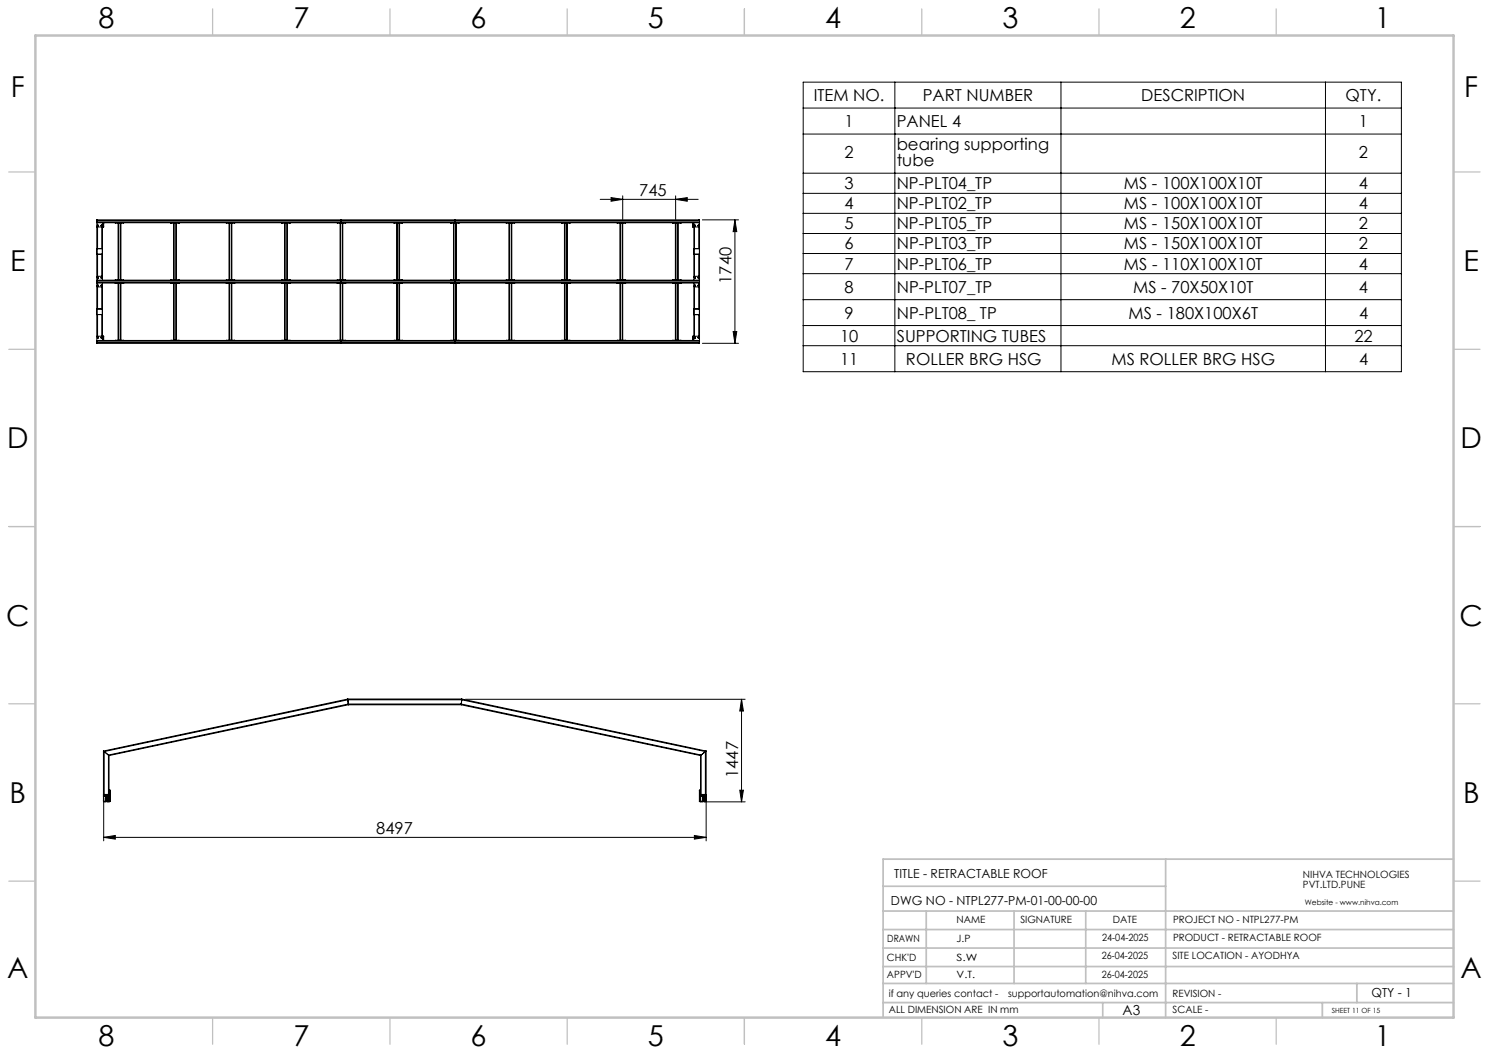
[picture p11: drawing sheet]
<svg xmlns="http://www.w3.org/2000/svg" width="420mm" height="297mm" viewBox="0 0 420 297" stroke-linecap="round" stroke-linejoin="round" font-family="sans-serif">
<g fill="none" stroke="#000" stroke-width=".28">
<path d="M226.6 23.2h168.7v81.6h-168.7zM226.6 30.5h168.7M226.6 37.8h168.7M252.4 23.2v81.6M299.3 23.2v81.6M373.9 23.2v81.6M169.3 56.2h27.6M172.4 55.7l3.2 .5-3.2 .6zM175.6 55.2v6.7M190.6 56.2l3.3-.5v1.1zM190.6 55.2v6.7M226.6 48.9h168.7"/>
<path d="M226.6 54.5h168.7M27.3 70.1h.1M27.3 63.9h1.6M27.3 62.6l170 .1-169.9 .1zM27.3 79.6l170 .1-169.9 .1zM27.3 71.7h.2v6.2M27.3 79.1l169.8-.1 .2 .2h-170zM27.3 70.1v1.6M27.3 70.1h1.6M27.3 71.7h1.6M27.4 62l-.1 .1M27.4 62v34.8"/>
<path d="M27.4 62h169.8M27.4 63.6l.3-.1 .1 .2h-.3zM27.5 77.9l-.2 .2M27.5 62l-.2 .2h170l-.2-.2M27.5 77.9h1.2M27.5 64v6.1M28.7 77.9l.2 .2M28.7 64v6.1M28.9 71.7h-.2v6.2M28.9 70.1v1.6M28.9 63.9v.1M28.9 62.8v1.1"/>
<path d="M28.9 64v15M28.9 79.8v15M28.9 63.9h.3M29.1 62.8v.1M29.1 63.9h.1M29.1 62.9h.1M29.1 62.9v1M29.2 62.8v.1M29.2 63.9l-.3 .1M29.2 62.9v1M32.5 62.8h2.4M32.5 79h2.4"/>
<path d="M32.5 79.8h2.4M32.6 62.8v.1M32.6 79h.1M32.6 79.8v.1M33.3 62.9v16.1M33.3 79.9v16.1M33.5 62.9v16.1M33.5 79.9v16.1M33.9 62.9v16.1M33.9 79.9v16.1M34.1 62.9v16.1M34.1 79.9v16.1"/>
<path d="M34.8 62.8v.1M34.8 79h.1M34.8 79.8v.1M48.2 62.8h2.4M48.2 79h2.4M48.2 79.8h2.4M48.3 62.8v.1M48.3 79h.1M48.3 79.8v.1M49 62.9v16.1M49 79.9v16.1M49.1 62.9v16.1"/>
<path d="M49.1 79.9v16.1M49.6 62.9v16.1M49.6 79.9v16.1M49.7 62.9v16.1M49.7 79.9v16.1M50.4 62.8v.1M50.4 79h.1M50.4 79.8v.1M63.8 62.8h2.4M63.8 79h2.4M63.8 79.8h2.4M63.9 62.8v.1"/>
<path d="M63.9 79h.1M63.9 79.8v.1M64.6 62.9v16.1M64.6 79.9v16.1M64.8 62.9v16.1M64.8 79.9v16.1M65.3 62.9v16.1M65.3 79.9v16.1M65.4 62.9v16.1M65.4 79.9v16.1M66.1 62.8v.1M66.1 79h.1"/>
<path d="M66.1 79.8v.1M79.4 62.8h2.4M79.4 79h2.4M79.4 79.8h2.4M79.6 62.8v.1M79.6 79h.1M79.6 79.8v.1M80.3 62.9v16.1M80.3 79.9v16.1M80.4 62.9v16.1M80.4 79.9v16.1M80.9 62.9v16.1"/>
<path d="M80.9 79.9v16.1M81.1 62.9v16.1M81.1 79.9v16.1M81.8 62.8v.1M81.8 79h.1M81.8 79.8v.1M95.1 62.8h2.4M95.1 79h2.4M95.1 79.8h2.4M95.2 62.8v.1M95.2 79h.1M95.2 79.8v.1"/>
<path d="M95.9 62.9v16.1M95.9 79.9v16.1M96.1 62.9v16.1M96.1 79.9v16.1M96.2 62v.6M96.2 62.6v.2zM96.2 79v.2zM96.2 79.6v.2zM96.2 79.2v.4M96.6 62.9v16.1M96.6 79.9v16.1M96.7 62.9v16.1"/>
<path d="M96.7 79.9v16.1M97.4 62.8v.1M97.4 79h.1M97.4 79.8v.1M111.1 62.8h2.4M111.1 79h2.4M111.1 79.8h2.4M111.2 62.8v.1M111.2 79h.1M111.2 79.8v.1M111.9 62.9v16.1M111.9 79.9v16.1"/>
<path d="M112.1 62.9v16.1M112.1 79.9v16.1M112.5 62.9v16.1M112.5 79.9v16.1M112.7 62.9v16.1M112.7 79.9v16.1M113.4 62.8v.1M113.4 79h.1M113.4 79.8v.1M127.1 62.8h2.4M127.1 79h2.4M127.1 79.8h2.4"/>
<path d="M127.2 62.8v.1M127.2 79h.1M127.2 79.8v.1M127.9 62.9v16.1M127.9 79.9v16.1M128.1 62.9v16.1M128.1 79.9v16.1M128.4 62v.6M128.4 62.6v.2zM128.4 79.6v.2zM128.4 79v.2zM128.4 79.2v.4"/>
<path d="M128.6 62.9v16.1M128.6 79.9v16.1M128.7 62.9v16.1M128.7 79.9v16.1M129.4 62.8v.1M129.4 79h.1M129.4 79.8v.1M142.8 62.8h2.4M142.8 79h2.4M142.8 79.8h2.4M142.9 62.8v.1M142.9 79h.1"/>
<path d="M142.9 79.8v.1M143.5 62.9v16.1M143.5 79.9v16.1M143.7 62.9v16.1M143.7 79.9v16.1M144.2 62.9v16.1M144.2 79.9v16.1M144.4 62.9v16.1M144.4 79.9v16.1M145.1 62.8v.1M145.1 79h.1M145.1 79.8v.1"/>
<path d="M158.4 62.8h2.4M158.4 79h2.4M158.4 79.8h2.4M158.5 62.8v.1M158.5 79h.1M158.5 79.8v.1M159.2 62.9v16.1M159.2 79.9v16.1M159.4 62.9v16.1M159.4 79.9v16.1M159.8 62.9v16.1M159.8 79.9v16.1"/>
<path d="M160 62.9v16.1M160 79.9v16.1M160.7 62.8v.1M160.7 79h.1M160.7 79.8v.1M174.1 62.8h2.4M174.1 79h2.4M174.1 79.8h2.4M174.2 62.8v.1M174.2 79h.1M174.2 79.8v.1M174.9 62.9v16.1"/>
<path d="M174.9 79.9v16.1M175 62.9v16.1M175 79.9v16.1M175.5 62.9v16.1M175.5 79.9v16.1M175.6 62.9v16.1M175.6 79.9v16.1M176.4 62.8v.1M176.4 79h.1M176.4 79.8v.1M189.7 62.8h2.4M189.7 79h2.4"/>
<path d="M189.7 79.8h2.4M189.8 62.8v.1M189.8 79h.1M189.8 79.8v.1M190.5 62.9v16.1M190.5 79.9v16.1M190.7 62.9v16.1M190.7 79.9v16.1M191.1 62.9v16.1M191.1 79.9v16.1M191.3 62.9v16.1M191.3 79.9v16.1"/>
<path d="M192 62.8v.1M192 79h.1M192 79.8v.1M195.4 62.8v.1M195.4 63.9l.3 .1M195.4 62.9h.1M195.4 63.9h.3M195.4 62.9v1M195.5 62.8v.1M195.5 63.9h.1M195.5 62.9v1M195.7 71.7h.1"/>
<path d="M195.7 70.1h.1M195.7 63.9v.1M195.7 63.9h1.6M195.7 62.8v1.1M195.7 64v15M195.7 79.8v15M195.8 70.1h1.5M195.8 71.7h1.5M195.9 77.9l-.2 .2M195.9 77.9h1.2M195.9 64v6.1M195.9 71.7v6.2"/>
<path d="M195.9 63.6l.2 .1zM196.9 63.6l.2-.1 .1 .2h-.3zM197.1 77.9l.2 .2M197.1 64v6.1M197.1 71.7v6.2M197.2 62l.1 .1M197.2 62v34.8M197.3 71.7h.1M197.3 70.1h.1M198.1 62h10.2M207.3 62l.5 3.3h-1zM207.3 62v34.8"/>
<path d="M226.6 60.2h168.7M226.6 65.9h168.7M226.6 71.5h168.7M226.6 77.2h168.7M27.3 87.1h.1M27.3 88.7h.1M27.3 80.7l.2 .2M27.3 94.9h1.6M27.3 96.7l.1 .1M27.3 96.1l169.8-.1 .2 .2h-170zM27.3 87.1v1.6M27.3 87.1h1.6"/>
<path d="M27.3 88.7h1.6M27.4 96.8h169.8M27.5 96.8l-.2-.2h170l-.2 .2M27.5 80.9h1.2M27.5 80.9v6.2M27.5 88.7v6.1M28.7 80.9v6.2M28.7 88.7v6.1M28.9 88.7h.1M28.9 87.1v1.6M28.9 94.8l.3 .1M28.9 94.8v.1"/>
<path d="M28.9 80.7l-.2 .2M28.9 94.9v1.1M28.9 94.9h.3M29.1 95.9v.1M29.1 94.9h.1M29.1 94.9v1M29.1 95.9h.1M29.2 95.9v.1M29.2 94.9v1M32.5 96h2.4M32.6 96h.1M34.8 96h.1"/>
<path d="M48.2 96h2.4M48.3 96h.1M50.4 96h.1M63.8 96h2.4M63.9 96h.1M66.1 96h.1M79.4 96h2.4M79.6 96h.1M81.8 96h.1M95.1 96h2.4M95.2 96h.1M96.2 96v.2z"/>
<path d="M96.2 96.6v.2zM96.2 96.2v.4M97.4 96h.1M111.1 96h2.4M111.2 96h.1M113.4 96h.1M127.1 96h2.4M127.2 96h.1M128.4 96v.2zM128.4 96.6v.2zM128.4 96.2v.4M129.4 96h.1"/>
<path d="M142.8 96h2.4M142.9 96h.1M145.1 96h.1M158.4 96h2.4M158.5 96h.1M160.7 96h.1M174.1 96h2.4M174.2 96h.1M176.4 96h.1M189.7 96h2.4M189.8 96h.1M192 96h.1"/>
<path d="M195.4 95.9v.1M195.4 94.9v1M195.4 95.9h.1M195.4 94.9h.3M195.5 95.9v.1M195.5 94.9h.1M195.5 94.9v1M195.7 88.8h.1M195.7 87.1h.1M195.7 94.8l-.3 .1M195.7 94.8v.1M195.7 80.7l.2 .2"/>
<path d="M195.7 94.9h1.6M195.7 94.9v1.1M195.8 87.1h1.5M195.8 88.8h1.5M195.9 80.9v6.2h-.2M195.9 94.8v-6.1h1.2v6.1M195.9 80.9h1.2M197.1 80.9v6.2h.2M197.3 88.8h.1M197.3 87.1h.1M197.3 80.7l-.2 .2M197.3 96.7l-.1 .1"/>
<path d="M198.1 96.8h10.2M206.8 93.5h1l-.5 3.3zM226.6 84.5h168.7M226.6 91.8h168.7M226.6 97.5h168.7M98.1 197.2v.2M98.1 197.4h32.1M98.1 197.4l.1 1.2M98.1 197.2h32.1M98.1 197.4l-68.7 14.6M98.1 197.2l-68.9 14.6M98.2 198.6v.2"/>
<path d="M98.2 198.6h31.9M98.2 198.8h31.9M98.2 198.6l-67.6 14.4M98.2 198.8l-67.4 14.3M130.1 198.6v.2M130.1 198.6l67.7 14.4M130.1 198.8l67.5 14.3M130.2 197.2v.2M130.2 197.4l68.8 14.6M130.2 197.4l-.1 1.2M130.2 197.2l69 14.6M131.3 197.2h78.9"/>
<path d="M209.2 197.2v29M209.2 197.2l.5 3.4h-1zM29.2 211.8l.2 .2M29.2 211.8v14.4h.6v-1.3M29.4 212l1.2 1M29.4 212v12.1M30.6 213l.2 .1M30.6 213v11.1M30.8 213.1v9.8M197.6 213.1v9.8M197.8 213l-.2 .1M197.8 213v11.1"/>
<path d="M199 212v12.1M199 212l-1.2 1M199.2 211.8l-.2 .2M199.2 211.8v25.4M29.3 224.3h.1M29.2 224.1h.1M29.2 225.9l.4 .2-.4-.2M29.2 236.2l3.3-.5v1zM29.2 236.2h170M29.3 224.5h-.1M29.3 224.3h1.5M29.3 224.5h1.4"/>
<path d="M29.3 224.1v.4M29.3 224.1h1.4M29.4 224.5l-.2 .2M29.8 225.8h.1M29.8 225.6v.2M29.8 225.6h.1M29.8 225h.1M29.8 225.2h.1M29.8 224.9h.4v1.3l.6-.1M29.8 225.1h.1M29.8 225.4h.3M29.8 225.4h.1"/>
<path d="M29.8 225.3h.1M29.8 224.9v.3M29.8 225.2v.2M29.8 224.9v.4M30.1 225.4h.1M30.1 225.8h.1M30.1 225.3h.1M30.1 225.2v-.3v.4M30.1 225.2v.2M30.1 225h.1M30.1 225.2h.1M30.1 225.1h.1"/>
<path d="M30.2 225.6l-.1 .2M30.2 225.8h.1M30.2 225.6h.1M30.2 225.7h.1M30.4 226l.4-.1-.1 .2zM30.6 224.5l.2 .2-1.6-.1v12.6M30.7 224.5h.1M30.7 224.1h.1M30.7 224.1v.4M30.8 222.9l.3 .1M30.8 222.9v.1M30.8 224.2v.1"/>
<path d="M30.8 224.3v.1M30.8 226v.1M30.8 223v1.2M30.8 224.4v1.6M30.8 223h.3M30.8 226h.3M30.8 224.2h.2M30.8 224.3h.2M30.8 224.4h.2M31 223h.1M31 226h.1M31 223v3"/>
<path d="M31.1 226l-.3 .1M31.1 223v3M195.9 235.7l3.3 .5-3.3 .5zM197.3 226l.3 .1M197.3 223h.3M197.3 226h.3M197.3 223v3M197.4 223h.1M197.4 226h.1M197.4 223v3M197.4 224.2h.2M197.4 224.3h.2"/>
<path d="M197.4 224.4h.2M197.6 222.9l-.3 .1M197.6 222.9v.1M197.6 224.2v.1M197.6 224.3v.1M197.6 226v.1M197.6 224.5h.1M197.6 224.3h1.5M197.6 224.1h.1M197.6 225.9l.4 .2-.4-.2 .1-1.4h1.3l.1 1.5-.3 .1 .4-.2M197.6 223v1.2M197.6 224.4v1.6"/>
<path d="M197.7 224.1v.4M197.7 224.5h1.4M197.7 224.1h1.4M197.8 224.5l-.2 .2M198.2 225.8h.1M198.2 225.7h.1M198.2 225.2h.1M198.2 225h.1M198.2 225.6v.2M198.2 225.6h.1M198.2 224.9l.1 .5M198.2 225.3h.1"/>
<path d="M198.2 224.9v.4M198.2 224.9v1.3l-.6-.1M198.2 224.9h.3M198.3 225.4h.2M198.3 224.9v.5M198.5 225.4h.1M198.5 224.9v.5M198.5 225.2h.1M198.5 225h.1M198.5 225.6v.2M198.5 225.8h.1M198.5 225.6h.1"/>
<path d="M198.5 224.9v.4M198.5 224.9l.1 1.3h11.6M198.5 225.7h.1M199 224.5l.2 .2M199.1 224.5h.1M199.1 224.3h.1M199.1 224.1h.1M199.1 224.1v.4M208.7 222.9h1l-.5 3.3z"/>
<circle cx="27.6" cy="78.3" r=".08"/>
<circle cx="27.6" cy="78.4" r=".16"/>
<circle cx="27.6" cy="63.6" r=".1"/>
<circle cx="28.6" cy="78.3" r=".15"/>
<circle cx="28.6" cy="78.3" r=".08"/>
<circle cx="28.6" cy="63.7" r=".16"/>
<circle cx="28.6" cy="63.6" r=".1"/>
<circle cx="196" cy="78.3" r=".08"/>
<circle cx="196" cy="63.7" r=".18"/>
<circle cx="196" cy="78.3" r=".15"/>
<circle cx="197" cy="63.6" r=".1"/>
<circle cx="197" cy="78.4" r=".16"/>
<circle cx="197" cy="78.3" r=".09"/>
<circle cx="27.6" cy="80.5" r=".16"/>
<circle cx="27.6" cy="95.2" r=".15"/>
<circle cx="27.6" cy="95.2" r=".08"/>
<circle cx="27.6" cy="80.5" r=".08"/>
<circle cx="28.6" cy="80.5" r=".15"/>
<circle cx="28.6" cy="95.2" r=".15"/>
<circle cx="28.6" cy="80.5" r=".08"/>
<circle cx="28.6" cy="95.2" r=".08"/>
<circle cx="196" cy="95.2" r=".08"/>
<circle cx="196" cy="80.5" r=".08"/>
<circle cx="196" cy="95.2" r=".15"/>
<circle cx="196" cy="80.5" r=".15"/>
<circle cx="197" cy="95.2" r=".15"/>
<circle cx="197" cy="80.5" r=".08"/>
<circle cx="197" cy="95.2" r=".09"/>
<circle cx="197" cy="80.5" r=".16"/>
</g>
<g fill="none" stroke="#c0c0c0" stroke-width=".35">
<path d="M60 2.5v7.5M110 2.5v7.5M160 2.5v7.5M210 2.5v7.5M260 2.5v7.5M310 2.5v7.5M360 2.5v7.5M2.5 48.5h7.5M410 48.5h7.5M2.5 98.5h7.5M410 98.5h7.5M2.5 148.5h7.5"/>
<path d="M410 148.5h7.5M2.5 198.5h7.5M410 198.5h7.5M2.5 248.5h7.5M410 248.5h7.5M60 287v7.5M110 287v7.5M160 287v7.5M210 287v7.5M260 287v7.5M310 287v7.5M360 287v7.5"/>
</g>
<g fill="none" stroke="#c0c0c0" stroke-width=".5">
<path d="M249.1 257h160.9M249.1 250h79.7M261.3 257v20.4M286 257v20.4M306.2 257v20.4M328.8 242.3v44.7M410 242.3h-160.9v44.7M249.1 272.6h160.9M249.1 267.4h160.9M249.1 262.2h160.9M249.1 277.4h160.9M382.7 277.4v5.4"/>
<path d="M249.1 282.8h160.9M311 282.8v4.2M373 282.8v4.2"/>
</g>
<path d="M10 10h400v277h-400z" fill="none" stroke="#c0c0c0" stroke-width=".7"/>
<g fill="#000">
<path d="M172.4 55.7l3.2 .5-3.2 .6zM190.6 56.2l3.3-.5v1.1z"/>
<path d="M207.3 62l.5 3.3h-1zM206.8 93.5h1l-.5 3.3z"/>
<path d="M195.9 235.7l3.3 .5-3.3 .5zM29.2 236.2l3.3-.5v1z"/>
<path d="M208.7 222.9h1l-.5 3.3zM209.2 197.2l.5 3.4h-1z"/>
</g>
<g font-size="8.1">
<text x="27.8" y="8">8</text>
<text x="82.8" y="8">7</text>
<text x="132.8" y="8">6</text>
<text x="182.8" y="8">5</text>
<text x="232.8" y="8">4</text>
<text x="282.8" y="8">3</text>
<text x="332.8" y="8">2</text>
<text x="387.8" y="8">1</text>
<text x="3" y="27.2">F</text>
<text x="413" y="27.2">F</text>
<text x="2.8" y="76.5">E</text>
<text x="412.8" y="76.5">E</text>
<text x="2" y="126.5">D</text>
<text x="412" y="126.5">D</text>
<text x="1.7" y="176.5">C</text>
<text x="411.7" y="176.5">C</text>
<text x="2.7" y="226.5">B</text>
<text x="412.7" y="226.5">B</text>
<text x="2" y="275.7">A</text>
<text x="412" y="275.7">A</text>
<text x="27.8" y="295">8</text>
<text x="82.8" y="295">7</text>
<text x="132.8" y="295">6</text>
<text x="182.8" y="295">5</text>
<text x="232.8" y="295">4</text>
<text x="282.8" y="295">3</text>
<text x="332.8" y="295">2</text>
<text x="387.8" y="295">1</text>
</g>
<g font-size="4.7">
<text x="229.5" y="28.5">ITEM NO.</text>
<text x="260.3" y="28.5">PART NUMBER</text>
<text x="321.9" y="28.5">DESCRIPTION</text>
<text x="379.5" y="28.5">QTY.</text>
<text x="238.2" y="35.8">1</text>
<text x="252.9" y="35.8">PANEL 4</text>
<text x="383.3" y="35.8">1</text>
<text x="238.2" y="44.6">2</text>
<text x="252.9" y="42.3">bearing supporting</text>
<text x="252.9" y="46.8">tube</text>
<text x="383.3" y="44.6">2</text>
<text x="238.2" y="53.4">3</text>
<text x="252.9" y="53.4">NP-PLT04_TP</text>
<text x="317" y="53.4">MS - 100X100X10T</text>
<text x="383.3" y="53.4">4</text>
<text x="180.3" y="55.2">745</text>
<text x="238.2" y="59">4</text>
<text x="252.9" y="59">NP-PLT02_TP</text>
<text x="317" y="59">MS - 100X100X10T</text>
<text x="383.3" y="59">4</text>
<text x="238.2" y="64.7">5</text>
<text x="252.9" y="64.7">NP-PLT05_TP</text>
<text x="317" y="64.7">MS - 150X100X10T</text>
<text x="383.3" y="64.7">2</text>
<text x="238.2" y="70.4">6</text>
<text x="252.9" y="70.4">NP-PLT03_TP</text>
<text x="317" y="70.4">MS - 150X100X10T</text>
<text x="383.3" y="70.4">2</text>
<text x="238.2" y="76">7</text>
<text x="253" y="76">NP-PLT06_TP</text>
<text x="317" y="76">MS - 110X100X10T</text>
<text x="383.3" y="76">4</text>
<text x="206.3" y="80" transform="rotate(-90 206.3 80)">1740</text>
<text x="238.2" y="82.5">8</text>
<text x="253" y="82.5">NP-PLT07_TP</text>
<text x="319.6" y="82.5">MS - 70X50X10T</text>
<text x="383.3" y="82.5">4</text>
<text x="238.2" y="89.8">9</text>
<text x="253" y="89.8">NP-PLT08_ TP</text>
<text x="318.3" y="89.8">MS - 180X100X6T</text>
<text x="383.3" y="89.8">4</text>
<text x="236.9" y="96.3">10</text>
<text x="253" y="96.3">SUPPORTING TUBES</text>
<text x="382" y="96.3">22</text>
<text x="236.9" y="102.8">11</text>
<text x="255.6" y="102.8">ROLLER BRG HSG</text>
<text x="313.5" y="102.8">MS ROLLER BRG HSG</text>
<text x="383.3" y="102.8">4</text>
<text x="208.2" y="219.4" transform="rotate(-90 208.2 219.4)">1447</text>
<text x="106.1" y="235.1">8497</text>
</g>
<text font-size="3.9" x="316.7" y="286.4">A3</text>
<g font-size="3.5">
<text x="252.2" y="247.7">TITLE - RETRACTABLE ROOF</text>
<text x="251.3" y="255.1">DWG NO - NTPL277-PM-01-00-00-00</text>
<text x="386.8" y="281.1">QTY - 1</text>
</g>
<g font-size="2.8">
<text x="367.5" y="247.7">NIHVA TECHNOLOGIES</text>
<text x="367.5" y="250.5">PVT.LTD.PUNE</text>
<text x="269.8" y="260.4">NAME</text>
<text x="287.8" y="260.4">SIGNATURE</text>
<text x="313.9" y="260.5">DATE</text>
<text x="330.9" y="260.5">PROJECT NO - NTPL277-PM</text>
<text x="250.3" y="265.7">DRAWN</text>
<text x="269.8" y="265.7">J.P</text>
<text x="310.9" y="265.5">24-04-2025</text>
<text x="330.9" y="265.5">PRODUCT - RETRACTABLE ROOF</text>
<text x="250.2" y="271.1">CHK'D</text>
<text x="250.2" y="275.8">APPV'D</text>
<text x="269.8" y="271.1">S.W</text>
<text x="269.8" y="275.8">V.T.</text>
<text x="310.8" y="270.6">26-04-2025</text>
<text x="310.8" y="275.8">26-04-2025</text>
<text x="330.7" y="270.6">SITE LOCATION - AYODHYA</text>
<text x="250.7" y="281.1">if any queries contact -</text>
<text x="284.3" y="281.1">supportautomation@nihva.com</text>
<text x="330.7" y="281.1">REVISION -</text>
<text x="250.7" y="285.6">ALL DIMENSION ARE IN mm</text>
<text x="330.7" y="285.6">SCALE -</text>
</g>
<text font-size="2.1" x="368.1" y="255.1">Website - www.nihva.com</text>
<text font-size="2" x="375.7" y="285.6">SHEET 11 OF 15</text>
</svg>
